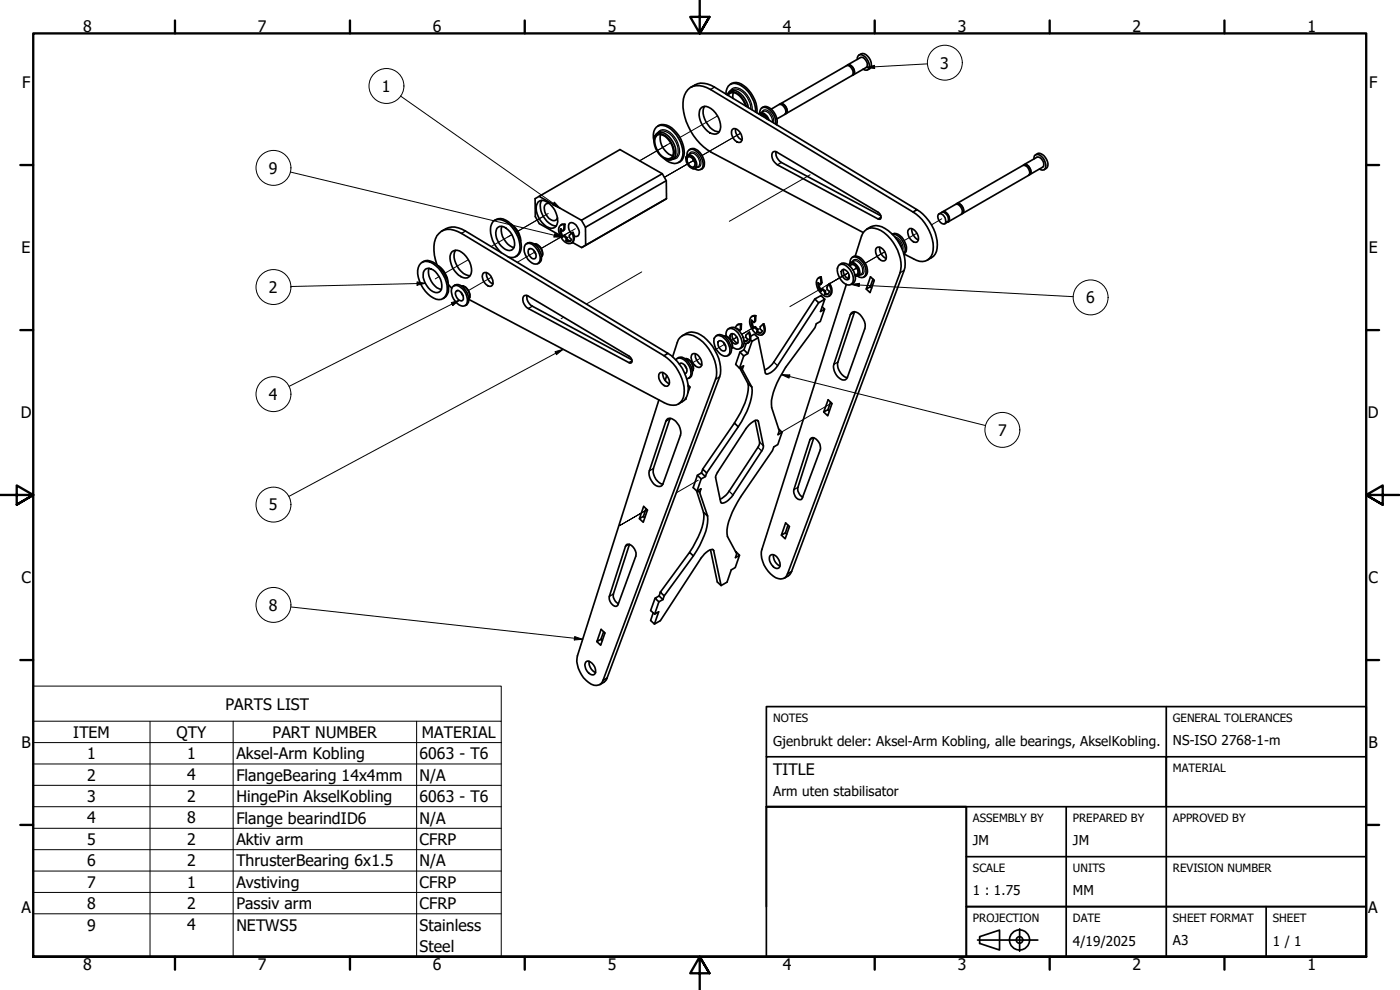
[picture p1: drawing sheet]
<svg xmlns="http://www.w3.org/2000/svg" width="420mm" height="297mm" viewBox="0 0 420 297" stroke-linecap="round" stroke-linejoin="round" font-family="sans-serif">
<!-- layer: Tweak Trail (ISO) -->
<g fill="none" stroke="#000" stroke-width=".3">
<path d="M215.3 34.8l-11.3 6.5M222.2 40l-11.5 6.7M201.3 42.8l-9.3 5.4M208.2 48.1l-8.8 5.1 8.8-5.1M243.1 52.4l-24.2 14M140.6 77.9l-7.1 4.1M152.4 71.1l1.2-.7-6.2 3.6M160.5 75.7l-5.3 3M164.5 64.1l-9.1 5.3 7.5-4.4M172.7 68.6l-10.3 5.9M265.6 75.6l-5.9 3.4M275.2 70l-3.9 2.2"/>
<path d="M282.6 65.6l-3.1 1.9M131.8 83l-1.2 .7M138.7 88.3h.1M147.5 83.2l-6.9 4M169.2 95.2l-.8 .4M192.6 81.6l-16.6 9.6M224 99.6l-1.4 .7M225.6 98.6l-3 1.7M226.7 98l-4.1 2.3M247.9 85.7l.8-.4-11.7 6.7M254.5 81.9l-5.5 3.2M257.2 80.4l-1.2 .7 1.1-.7"/>
<path d="M205.7 110h.1M210.2 107.5l-2.6 1.5M217.5 103.3l-3 1.7M220.6 101.5l.6-.4-1.8 1.1M249.4 121.1l.2-.1-15 8.6M194.2 153l-8.3 4.7 8.1-4.7M209.5 144.1l-6.6 3.8"/>
</g>
<!-- layer: Visible (ISO) -->
<g fill="none" stroke="#000" stroke-width=".51">
<path d="M254.3 19.6a1.56 1.56 0 0 1 2 1.4 1.06 1.06 0 0 1-.4 1.5M254.3 19.6a1.86 1.86 0 0 1 2 2.5l-.4 .4M254.4 19.5l3.9-2.2a1.99 1.99 0 0 1 2 2.2l-.3 .7-3.9 2.3M257.3 17.8a1.11 1.11 0 0 1 .5-1.3 1.11 1.11 0 0 1 1.4 .2 3 3 0 0 1 1.2 4.2l-.4 .2-1-.3M257.8 16.5a1.92 1.92 0 0 1 3 .8 2.55 2.55 0 0 1 .2 3.3l-.7 .3M197.4 37.9a3.7 3.7 0 0 1 4.9 1.1 9.3 9.3 0 0 1 2.9 7.8 2.47 2.47 0 0 1-1.6 2M198 39.5l-.6 .4M207.3 26.2a5.6 5.6 0 0 1 7.1-.1l60.8 36.8-1.2 .7-60.8-36.8a5.5 5.5 0 0 0-6.8 .1 8.1 8.1 0 0 0-.9 8.1 17.9 17.9 0 0 0 7.9 10.6l45.7 24.2M210.3 32.5a2.52 2.52 0 0 1 3.8 .6 6 6 0 0 1 1.8 6.4 2.3 2.3 0 0 1-3.6-.1 6.5 6.5 0 0 1-2.3-6.4zM211.5 31.9a5.9 5.9 0 0 0 2.3 6.9l.7 .5 1.3 .2M217.9 28.2a2.68 2.68 0 0 1 1.1-2.8 2.68 2.68 0 0 1 3 0 9.3 9.3 0 0 1 4.8 8.2M218.5 28.6a2.06 2.06 0 0 1 3.4 .1 6.9 6.9 0 0 1 1.9 3.1"/>
<path d="M219.2 25.3a3.2 3.2 0 0 1 4 .4 9.7 9.7 0 0 1 3.9 8.1M219.8 38.8a1.94 1.94 0 0 1 2.6 1.5 1.71 1.71 0 0 1-.3 2.4 2.83 2.83 0 0 1-2.3-3.9zM219.8 26.9l-.7 .4M220.1 27.8l-.1 1.7M220.7 38.7a3.6 3.6 0 0 0 2 3.3M224 31.9a5.6 5.6 0 0 0-4.4-4.4l-1 .5-.3 .5a1.96 1.96 0 0 1 3.4-.8 7.4 7.4 0 0 1 2.9 4.6M227.8 34.3a1.14 1.14 0 0 1 2 .2l1 1.6M227.9 34.3a1.68 1.68 0 0 1 2.4 1.1l.3 .5M228 34.1a1.54 1.54 0 0 1 .7-1.8 1.54 1.54 0 0 1 1.9 .3l.5 .5a4.8 4.8 0 0 1 1.7 4.2M228.3 34.5a1.49 1.49 0 0 1 1.8 1.2M228.6 34.5l-.1 .2M228.7 32.3a2.32 2.32 0 0 1 3.2 .9 4.4 4.4 0 0 1 1.1 4.3"/>
<path d="M229 33.5l-.8 .5M231.5 32.8l2.3-1.4a2.02 2.02 0 0 1 1.7 2.9l-2.3 1.4M234 31.3a1.59 1.59 0 0 1 2.2 1.4v1l-.5 .4M234.1 31.3l.2-.1a1.86 1.86 0 0 1 1.9 2.2l-.5 .7M234.2 31.2l19.8-11.5a1.89 1.89 0 0 1 2 2.3l-.3 .7-19.8 11.4M161.8 58.9l-1.2 .7 .1 5.4 1.2 2.1 6.1 3.5M196.3 42.3a3.8 3.8 0 0 1 1.2-4.5 4.5 4.5 0 0 1 4.7 1.8 8.5 8.5 0 0 1 2.5 7.9 2.52 2.52 0 0 1-3.8 1.2l-1.7-1.2M196.5 41.1a1.85 1.85 0 0 1 2.8-1.2 6.7 6.7 0 0 1 3.4 6.9 1.83 1.83 0 0 1-2.3 1.1M196.8 40.9a2.22 2.22 0 0 1 3.5 .6 4.8 4.8 0 0 1 1.2 5.8 2.71 2.71 0 0 1-3.5-1.1l-.5-.7a4.6 4.6 0 0 1-.7-4.6zM197 40.3a3.6 3.6 0 0 1 4.4 2.4 4.2 4.2 0 0 1 .1 5 3.6 3.6 0 0 1-4.3-2.3 4.2 4.2 0 0 1-.2-5.1zM198.2 40.4a5.5 5.5 0 0 0 3.7 6.3M198.8 52.1l-24.3 14-12.7-7.2 24.3-14 12.7 7.2 1.2 2.1v5.4l-25.4 14.7-2.8-1.5"/>
<path d="M200 54.2l-24.3 14 .1 5.4 24.2-14M202.6 47.4l-.7 .4M205.9 47.1a1.14 1.14 0 0 1 1.1-.7 1.14 1.14 0 0 1 1 .6 2.51 2.51 0 0 1 .5 3.6h-.6M206.2 46.7a1.56 1.56 0 0 1 .8-1.8 1.56 1.56 0 0 1 1.9 .4 5.1 5.1 0 0 1 2 4.9 1.57 1.57 0 0 1-2.5 .4M206.3 47.3a1.54 1.54 0 0 1 2.2 1.3 1.04 1.04 0 0 1-.7 1.6 2.3 2.3 0 0 1-1.5-2.9zM206.3 46.7a2.68 2.68 0 0 1 2.4 3.6 1.68 1.68 0 0 1-2.5-1.2 2.07 2.07 0 0 1 .1-2.4zM206.9 44.9a2.12 2.12 0 0 1 3.1 .8l.5 .6a3.8 3.8 0 0 1 .6 4l-.8 .5M207.3 46l-.9 .5M207.9 47.6l.6 1M209.5 50l-.8 .5M232.9 45.5a3.4 3.4 0 0 0 1.6 3.3l29.9 16M307.3 49.4l3.9-2.2a2.02 2.02 0 0 1 1.7 3l-3.8 2.2"/>
<path d="M308.9 52.4a1.78 1.78 0 0 0 .2-1.9 1.78 1.78 0 0 0-1.7-1l-.2 .1 .3-.2a2.1 2.1 0 0 1 1.7 2.9l-.3 .1M310.3 47.7a1.16 1.16 0 0 1 .5-1.3 1.16 1.16 0 0 1 1.4 .3 3.1 3.1 0 0 1 1.2 4.2l-.5 .1-.9-.3M310.8 46.5a1.92 1.92 0 0 1 3 .8 2.21 2.21 0 0 1-.4 3.6M126.3 79a3.5 3.5 0 0 1 4.5 .7 8.8 8.8 0 0 1 3.1 8.7 2.46 2.46 0 0 1-3.9 1 9.1 9.1 0 0 1-4.5-9.2zM126.7 78.7a3.1 3.1 0 0 1 4.1 .5 9.7 9.7 0 0 1 3.8 8.4 2.8 2.8 0 0 1-1.6 2M131.5 79.7a6.5 6.5 0 0 1 2.9 5.2M132.6 69.3a5.7 5.7 0 0 1 7.1 0l60.8 36.7-1.2 .7-60.8-36.7a5.3 5.3 0 0 0-6.7 0 7.3 7.3 0 0 0-1.4 6.6l.7 2.8M135.6 75.6a2.58 2.58 0 0 1 3.7 .6 5.9 5.9 0 0 1 1.9 6.4 2.25 2.25 0 0 1-3.6-.1 6.6 6.6 0 0 1-2.3-6.3zM136.7 75.1a5.9 5.9 0 0 0 2.4 6.9l2 .7M148.5 66.1a3.4 3.4 0 0 1 4.2 .5 9.4 9.4 0 0 1 3.6 8.4 2.72 2.72 0 0 1-1.6 2M149.1 68.6a2.16 2.16 0 0 1 3.4 .3 5.7 5.7 0 0 1 1.7 5.4 1.9 1.9 0 0 1-3.1 .1 5.2 5.2 0 0 1-2-5.8zM150.5 75.9a8.6 8.6 0 0 1-3-8.6 2.47 2.47 0 0 1 3.8-1 9.4 9.4 0 0 1 4.7 8.9 2.47 2.47 0 0 1-3.5 1.9"/>
<path d="M150.6 67.9a5.7 5.7 0 0 0 3.6 6.4M153.3 67.2l.6 .4a6.4 6.4 0 0 1 2.4 4.7M154.4 68.3l1 1.6 .4 .9M157.9 73.2a2.64 2.64 0 0 1 3.3 1.6 3.4 3.4 0 0 1 .5 4.1 1.82 1.82 0 0 1-2.7-.5 4 4 0 0 1-1.1-5.2zM158 73.1a2.27 2.27 0 0 1 3.1 .8l.5 .6a3.8 3.8 0 0 1 .6 4l-.8 .6M158.7 74.7a1.61 1.61 0 0 1 2.1 1.5l.1 .6-.2 .7a1.65 1.65 0 0 1-2.1-1.4zM160.2 75.2l.6 1M160.3 73.2a2.84 2.84 0 0 1 2.2 3.9M160.6 73.2a2.83 2.83 0 0 1 2.1 3.6M161.5 60.6a2.7 2.7 0 0 1 3.8 .9 5.7 5.7 0 0 1 1.6 6.3 2.32 2.32 0 0 1-3.6-.4 6.1 6.1 0 0 1-2.1-6.3zM162.6 60.1a5.8 5.8 0 0 0 2.3 6.9l.7 .5 1.3 .3M164.5 61a1.31 1.31 0 0 0-1.1 1.9 3.2 3.2 0 0 0 3.4 3.2l.5-.7"/>
<path d="M164.5 60.8v.2M164.7 60.9l-.2 .1M168.4 68.8l.1 1 .5 1.2M169.2 70.7l.7 .7M169.2 68.9l-.3 .4M169.3 67.4a1.53 1.53 0 0 0-1.5 .7 1.53 1.53 0 0 0 0 1.7l.2 .7a3.4 3.4 0 0 0 3.1 2.6 1.67 1.67 0 0 0 .9-2.5l-.3-.8M169.4 68.9l-.5 .4-.6-.7-.2 1 .4 1.1 .3 .5 .6-.7 .8 .8M169.5 67.3l-.5-.1-.7 .3M169.5 67.3v1.5l-.3 .1 .1-1.5M169.5 67.3l-.2 .1M169.9 72.2a1.04 1.04 0 0 0 1.6-.3l-.7-.7 .1-.6 1.1-.9a2.32 2.32 0 0 1-.6 3.2M170.1 72.1l1.1 .2"/>
<path d="M170.1 71.8l1 .5M170.2 71.3l-.1 .8-.2 .1v-.8M170.2 71.3l-.3 .1M171.4 70.1a2.49 2.49 0 0 1-.4-3.2 2.66 2.66 0 0 1 2.7 3.4 .95 .95 0 0 1-1.4 .5M174.5 66.1l1.2 2.1M175.8 73.6l-1.2 .7M251.8 79.5a2.17 2.17 0 0 1 2.8 .8 4.2 4.2 0 0 1 1.1 4.8 2.16 2.16 0 0 1-3.2-1l-.5-.7a3.2 3.2 0 0 1-.2-3.9zM252 79.4a2.27 2.27 0 0 1 3.3 .7 4.4 4.4 0 0 1 1 4.6l-.9 .6M254.8 79.6a.87 .87 0 0 1 1.3-.6 2.66 2.66 0 0 1 1.3 3.7l-.7 .1M254.9 79.4a1.07 1.07 0 0 1 1-.7 1.07 1.07 0 0 1 1 .7 2.73 2.73 0 0 1 .8 3.2l-.3 .3h-.5M255.1 79a1.6 1.6 0 0 1 .8-1.8 1.6 1.6 0 0 1 2 .4 4.2 4.2 0 0 1 1.6 5.3 1.52 1.52 0 0 1-2.1 0M255.1 79.9l.2-.3a1.68 1.68 0 0 1 2.2 1.9l-.2 .8-.8 .1"/>
<path d="M255.8 77.2a2.27 2.27 0 0 1 3.1 .8 3.7 3.7 0 0 1 .8 4.9l-.5 .3M256.2 78.3l-.9 .6M256.7 76.8l1.9-6a3.4 3.4 0 0 1 4.9-2 12.7 12.7 0 0 1 6.8 12.1l-34 91.3M256.9 79.9l.5 1M260.1 68.8a4.7 4.7 0 0 1 6.5 .4 12.3 12.3 0 0 1 4.7 11.9l-33.7 90.4M263.1 74.3a1.96 1.96 0 0 1 2.6 1.6 1.71 1.71 0 0 1-.4 2.4 2.85 2.85 0 0 1-2.2-4zM264 74.2l.1 1.1a3.2 3.2 0 0 0 1.8 2.2M264.4 65.2l-.9 .5-30.2-16.2a2.87 2.87 0 0 1-1.3-3.9l.8-.1 .4 .2 30.3 18a1.47 1.47 0 0 1 .7 2.1l-.7-.1M267.8 70.3a2.18 2.18 0 0 1 2.8 .9l.5 .7a3.7 3.7 0 0 1 .6 3.9l-.4 .3M267.8 70.3a3.5 3.5 0 0 1 3.3 2.5 3.2 3.2 0 0 1 .1 3.4M271.3 76.1v.1M272.7 68.8a1.21 1.21 0 0 1 1.8 .3 2.68 2.68 0 0 1 .8 3.4 2 2 0 0 1-2.6-1.5 1.95 1.95 0 0 1 0-2.2z"/>
<path d="M273.7 68.6a3.2 3.2 0 0 0 1.9 3.3M274 63.6a13.1 13.1 0 0 1 6 11.5 3.5 3.5 0 0 1-2.1 3.2 3.5 3.5 0 0 1-3.8-.7l-2.8-1.4M275.2 62.9a12.5 12.5 0 0 1 5.9 12.5 4.2 4.2 0 0 1-2.8 2.6M281.7 64.2a1.95 1.95 0 0 1 1.8 2.9 1.95 1.95 0 0 1-1.8-2.9zM281.8 64.2l.8-.5a1.9 1.9 0 0 1 1.7 3l-.8 .5M282.8 63.7a1.56 1.56 0 0 1 2.1 1.4 1.06 1.06 0 0 1-.5 1.5M282.9 63.5l3.9-2.2a1.98 1.98 0 0 1 1.7 3l-3.9 2.2M282.9 63.6a1.87 1.87 0 0 1 1.6 2.9M287 61.3l.3-.3a2.18 2.18 0 0 1 1.7 3l-.3 .1M287.1 61.2a1.86 1.86 0 0 1 1.7 .9 1.86 1.86 0 0 1 .1 1.9l-.2 .1M287.1 61.1l19.9-11.5a1.97 1.97 0 0 1 1.7 3l-19.8 11.5M127.7 80.8a2.94 2.94 0 0 1 3.6 1.4 4.8 4.8 0 0 1 .8 5.2 2.49 2.49 0 0 1-3.5-1 5.2 5.2 0 0 1-1.3-5.2z"/>
<path d="M128.8 80.5a5.5 5.5 0 0 0 3.7 6.4M132.5 80.9l1.5 2.5M134.6 85.4l1 1.1M136.1 85.8a2.74 2.74 0 0 1 3.3 1.6 3.8 3.8 0 0 1 .5 4.1 2.32 2.32 0 0 1-3.2-1.1 4.4 4.4 0 0 1-1-4.2zM136.1 85.8a2.12 2.12 0 0 1 3.2 .7 3.7 3.7 0 0 1 .7 5l-.4 .2M136.9 87.4l.3-.2a2.17 2.17 0 0 1 1.7 2.9 1.61 1.61 0 0 1-2.1-1.5l-.1-.5zM138.4 87.7l.6 1.1M138.4 85.8a2.92 2.92 0 0 1 2.3 3.9M138.8 85.8a3 3 0 0 1 2.1 3.6M140.7 89.8l58.6 31a3.8 3.8 0 0 0 5.4-.7 9.4 9.4 0 0 0-1.2-8.9 12.7 12.7 0 0 0-4.2-4.5M145 82a1.96 1.96 0 0 1 2.6 1.5 1.38 1.38 0 0 1 .4 1.4 1.38 1.38 0 0 1-1.1 1 2.97 2.97 0 0 1-1.9-3.9zM146 81.8a3.4 3.4 0 0 0 2 3.3"/>
<path d="M158.1 88.6a3.3 3.3 0 0 0 1.7 3.3l29.8 16M218.6 98.7a2.48 2.48 0 0 1 3.8 1.3 3.9 3.9 0 0 1 .6 3.9l-1 .7M221.2 98.7l.7 .5 .4-.3M221.4 98.7v.2M222.2 98.9l-.3 .3M222.2 97.4a1.18 1.18 0 0 0-1.5 1M222.5 97.2l-1.2 .3M222.5 97.2l-.1 1.6-.2 .1v-1.5M222.5 97.2l-.3 .2M224.7 99.8a2.33 2.33 0 0 1-.4 3.2h-1M225.7 96.3l.6 2.1M226.5 96.4l-.2 .4"/>
<path d="M226.5 98.2l.8 .7M226.6 94.9a1.57 1.57 0 0 0-1.5 .7 1.57 1.57 0 0 0-.1 1.6 4.1 4.1 0 0 0 3.4 3.4 1.71 1.71 0 0 0 .8-2.6l-.2-.7M226.6 96.4l-.3 .4-.7-.7a2.64 2.64 0 0 0 .5 2.5l.6-.6 .8 .7M226.8 94.7h-.5l-.7 .3M226.8 94.7v1.6l-.3 .1 .1-1.5M226.8 94.7l-.2 .2M227.1 99.7a1.04 1.04 0 0 0 1.7-.4l-.7-.6 .1-.7 1-.9 .3 .7a1.92 1.92 0 0 1-.8 2.6M227.4 99.6l1.1 .1M227.5 98.7l-.1 .9-.3 .1 .2-.8M227.5 98.7l-.2 .2M244.5 89.7l-12.7 19.6-1.2 1-1.1 .7M244.5 89.7l1.9-1 1.1 1.1-1.8 1.1z"/>
<path d="M245.7 90.9l-12.3 18.8a4 4 0 0 1-3.6 2.4l-2.3-10.8M245.7 85l.2 1.1 .6 1M246.2 85.4l-.7-.6 .2 1.6 .7 1 .5-.7 .8 .5M246.3 83.2a1.87 1.87 0 0 0-1.1 3 4.1 4.1 0 0 0 3.1 2.8 1.92 1.92 0 0 0 .8-3l-.3-.8M246.4 83.1l-.8 .3M246.4 83.1l.3 1.7-.3 .1-.1-1.7M246.4 84.9l-.2 .5M246.4 83.1l-.1 .1M246.7 84.8l-.5 .6M246.7 86.8l.8 .6M246.8 92.1l.7 .7M247.5 89.8l-1.2 3.7 1.2-.7-1.3 3.6-1.2 .7-.4 1.2-8.8 11.9a22.6 22.6 0 0 0-4.3 11.1l.1 1 2.3 7-.4 1.1 1.2-.7-1-1"/>
<path d="M247.5 88.3a.94 .94 0 0 0 1.4-.9l-.7-.5v-.7l.8-1.1a2.56 2.56 0 0 1-.2 3.7M247.7 87.2l.1 .9-.3 .2v-.9M247.7 87.2l-.2 .2M247.8 88.1l.7 .1M252.7 81.1l.2-.2a2.05 2.05 0 0 1 1.8 2.8l-.3 .2a2.1 2.1 0 0 1-1.7-2.8zM253.2 80.8a2.37 2.37 0 0 0 1.6 2.8M254 85.3l-25.3 79.5a8 8 0 0 0 4.9 8.8 2.16 2.16 0 0 0 2.7-1.4M254.8 82.6l-.3 1M255.5 94a2.14 2.14 0 0 1 3.1 1 4 4 0 0 1 .9 3.7l-5.2 14.5a1.25 1.25 0 0 1-2.1 .5 4.4 4.4 0 0 1-1.9-4.4zM256.5 93.5l-5 15.1a4.3 4.3 0 0 0 2.8 4.7M258.4 82.3l-.8 .5M261.6 86.4l-.4-.4-1.2 .7 1.2-3.7 1.2 1.1-1.3 3.7-1.1-1.1"/>
<path d="M262 83.7l-.8 2.3M189.7 108.3l-.9 .5-30.2-16.2a2.78 2.78 0 0 1-1.3-3.8l.8-.2 .4 .2 30.6 18.3a1 1 0 0 1 .6 .9 1 1 0 0 1-.6 1l-.3-.2M198 111.9a2 2 0 0 1 2.6 1.6 1.38 1.38 0 0 1 .4 1.4 1.38 1.38 0 0 1-1.2 1 2.97 2.97 0 0 1-1.8-4zM198.9 111.7v.6a3.3 3.3 0 0 0 2 2.8M200.1 112.6l-.5 1.6M200.5 106a13 13 0 0 1 6 11.7 4.2 4.2 0 0 1-2.9 3.5M201.9 107l1.4-4.3a3.3 3.3 0 0 1 4.8-2 12.9 12.9 0 0 1 6.9 12.2l-34 91.2M202.8 107.9a2 2 0 0 1 3.1 .6 4.2 4.2 0 0 1 1.1 4.7l-.9 .5M203.3 107.6a2.12 2.12 0 0 1 3.1 .7 4.4 4.4 0 0 1 1.1 4.7l-.8 .5M203.9 109.3l.3-.3a2.02 2.02 0 0 1 1.7 3l-.4 .1M204.7 100.8a4.7 4.7 0 0 1 6.6 .3 13.2 13.2 0 0 1 4.9 11.1l-34 91.2M205.5 109.6l.6 .9"/>
<path d="M205.5 107.6a2.84 2.84 0 0 1 2.3 3.9M205.9 107.6a2.92 2.92 0 0 1 2.1 3.6M205.9 119.3l-.1 .5-.1-.1M206.5 115.6l.6 .5-.7 1.7M206.6 115.7v.2M207.7 106.3a2.03 2.03 0 0 1 2.7 1.6 1.79 1.79 0 0 1-.4 2.3 2.86 2.86 0 0 1-2.3-3.9zM208.7 106.2a3.6 3.6 0 0 0 1.9 3.3M214.7 101a2.34 2.34 0 0 1 3.2 1.1 3.6 3.6 0 0 1 .5 4.6 2.7 2.7 0 0 1-3.3-1.6 3.5 3.5 0 0 1-.4-4.1zM214.9 100.8a2.27 2.27 0 0 1 3.2 .7l.8 1.4a2.53 2.53 0 0 1-.5 3.8M215.8 102.3a2 2 0 0 1 1.8 2.9 1.86 1.86 0 0 1-2.1-2.2zM217.2 102.8l.5 1M217.2 100.8a2.89 2.89 0 0 1 2.3 3.9"/>
<path d="M217.6 100.8a2.92 2.92 0 0 1 2 3.6M217.9 100.9a1.7 1.7 0 0 1 .8-2.3 1.7 1.7 0 0 1 2.3 .8 4.8 4.8 0 0 1 1.4 4.9 1.73 1.73 0 0 1-2.6-.2M219.3 100.3a1.22 1.22 0 0 1 1.8 .8 1.2 1.2 0 0 1 .5 1.2 1.2 1.2 0 0 1-.9 .9 2.48 2.48 0 0 1-1.4-2.9zM219.8 100.1a2.31 2.31 0 0 0 1.6 2.8M222 110.4l2.5 4.6 1.1 1.1M222.1 105.6l1.1 1.2M222.8 110.9l2.8 5.2M223 101.2l.1 .1M223.1 101.3v.2M223.3 105l1.1 1.1M223.3 102.4a.93 .93 0 0 0 1.2-.6l-.7-.7v-.5l1.1-1a2.38 2.38 0 0 1-.5 3.3M224 103l-.7 2-1.2 .6-1.3 3.7 1.1 1.2 1.2-.7-.3 1.1-.6-.6"/>
<path d="M224.4 101.7l-.2 .5h-.9M224.5 115a16.7 16.7 0 0 1-3.1 10.3l-1 1.6M225.3 100.9l1.1-.6 1.1 1M225.6 116.1a17.1 17.1 0 0 1-3 10.4l-1 1.6M225.7 102.4l-1.3 3.7-1.2 .7-1.3 3.7M227.5 101.3l-1.8 1.1-.5-.4M197.7 120l-24.4 76.8a8.3 8.3 0 0 0 4.9 8.8 2.24 2.24 0 0 0 2.8-1.5M200.1 125.9a2.14 2.14 0 0 1 3.2 1.1 4.4 4.4 0 0 1 .9 3.6l-5.3 14.6a1.58 1.58 0 0 1-2.7 0l-.4-.6a4.1 4.1 0 0 1-.9-3.3zM201.1 125.5l-5 15.1a4.3 4.3 0 0 0 2.8 4.7M224.8 127.5l1.1-.9a1.11 1.11 0 0 1 1.7-.2l1.5 7.4-.1 .6-9 14.1a3.9 3.9 0 0 1-3.6 2.4l-1.6-7.6 .1-.7 9-14zM226.6 126.2l1.4 6.4-.3 1.2-9.3 14.2-2.2 1.8M234.7 129.7l-1.3 3.7-1.2 .7-.4 1.1-9.5 13.8a22.2 22.2 0 0 0-4.1 11l.1 1 2.8 5.2-.4 1.1 1.2-.7-1.1-1.1"/>
<path d="M243.3 131.6a1.69 1.69 0 0 1 2.4 1.1l.4 .6 .1 1.6-5.6 14.9a1.81 1.81 0 0 1-2.3-1.9v-1zM244.2 131.4l-4.7 14.8a2.86 2.86 0 0 0 1.4 2.9M248.9 123.4l-.4-.5-1.3 .7 1.3-3.7 1.2 1.2-1.3 3.7-1.2-1.2M249.2 120.6l-.7 2.3M193.5 155.3l-.4-.4-1.2 .7 1.3-3.7 1.1 1.1-1.3 3.7-1.1-1.1M193.9 152.6l-.8 2.3M209 147.2l2.1 6.5 1.2 1.1M209.3 142.6l1.1 1.1M210 147.8l2.3 7M210.5 141.9l-1.2 .7-1.3 3.7 1.2 1.1 1.2-.7-.4 1.1-.6-.6M210.9 140.8l1.2 1.1-.4 1.1-1.2-1.1zM210.9 140.8l9.5-13.9 1.2 1.2-9.5 13.8"/>
<path d="M211.1 153.7a13.7 13.7 0 0 1-2.3 8.8l-1.9 3.2M211.7 143l-1.3 .7-1.2 3.7M212.3 154.8a15.3 15.3 0 0 1-2.3 8.9l-1.9 3.1M236.5 157.6l-.8 2.3M187.9 163.6a1.78 1.78 0 0 1 2.5 1 2.55 2.55 0 0 1 .4 2.3l-5.5 14.8a1.68 1.68 0 0 1-2.2-1.2l-.2-1.6zM188.9 163.3l-4.8 14.9a2.84 2.84 0 0 0 1.4 2.9M196.6 179.5l-1.3 3.7 1.2 1.1M197.8 178.8l-1.2 .7 1.1 1.1 1.2-.7M198.2 177.7l-.4 1.1 1.1 1.1M199.3 178.8l-.4 1.1M206.9 165.7l1.2 1.1-8.8 12-1.1-1.1zM213.2 165l2.1 9.6 1.1 1.1 1.8-1 1.3-3.7 1.2-.7 1.2-3.7"/>
<path d="M216.4 175.7l-2.3-10.7a4.1 4.1 0 0 0-3.6 2.3l-12.3 18.9-1.8 1-1.1-1 .7-2.3M231.2 166.6a1.96 1.96 0 0 1 2.6 1.5 1.69 1.69 0 0 1-.4 2.4 2.87 2.87 0 0 1-2.2-3.9zM232.2 166.5v1.1a3.4 3.4 0 0 0 1.9 2.2M236.1 160.3l-.4-.4-1.2 .7 1.3-3.7 1.1 1.1-1.3 3.7-1.1-1.1M237.6 171.5a3.3 3.3 0 0 1-2.2 2M237.6 171.5l-1.3 .7M175.8 198.6a1.24 1.24 0 0 1 1.9 .4 2.68 2.68 0 0 1 .7 3.3 2 2 0 0 1-2.6-1.5 1.95 1.95 0 0 1 0-2.2zM176.8 198.4a3.4 3.4 0 0 0 2 3.4M180.8 192.2l-.5-.4-1.2 .7 1.3-3.7 1.1 1.1-1.2 3.7-1.2-1.1M181.2 189.5l-.9 2.3M197.7 180.6l-1.2 3.7 1.2-.7-1.3 3.6M182.2 203.4a3.3 3.3 0 0 1-2.2 2"/>
<path d="M182.2 203.4l-1.2 .7"/>
</g>
<!-- layer: Visible Narrow (ISO) -->
<g fill="none" stroke="#000" stroke-width=".38">
<path d="M197.4 39.9a2.28 2.28 0 0 1 3.6-.2 7.4 7.4 0 0 1 2.8 6.6 1.74 1.74 0 0 1-1.8 1.4M198 39.5a3.7 3.7 0 0 1 4.3 2.2 4.9 4.9 0 0 1 .7 5.3l-.4 .4M214.4 26.1l-1.2 .7M219.2 27.2a2.25 2.25 0 0 1 3.6-.1 7.5 7.5 0 0 1 2.9 5.9M219.8 26.9a3.4 3.4 0 0 1 3.9 1.6 7.4 7.4 0 0 1 1.7 4.3M228.7 33.6a1.15 1.15 0 0 1 2-.2l.5 .4a3.6 3.6 0 0 1 1 3.1M229 33.5a2.65 2.65 0 0 1 2.8 3.2M206.9 46.3a1.39 1.39 0 0 1 1.3-.7 1.39 1.39 0 0 1 1.2 .9 2.76 2.76 0 0 1 .6 3.5l-.8 .2M207.3 46a2.58 2.58 0 0 1 2.7 2.6v.6l-.5 .8M234.5 48.8l-1.2 .7M139.7 69.3l-1.2 .7M255.8 78.5a1.17 1.17 0 0 1 1-.7 1.17 1.17 0 0 1 1.1 .5 3.1 3.1 0 0 1 1.1 4l-.9 .2"/>
<path d="M256.2 78.3a2.46 2.46 0 0 1 2.7 2.6l-.1 1.1-.4 .3M268.5 71a3.6 3.6 0 0 1 2.4 4.2M268.9 71.6l1.3 1.3 .4 1.6M159.8 91.9l-1.2 .7M256.4 93.7l-1.2 .7M271.3 81.1l-1.2 .7M216 113.1l-1.2 .7M232.2 108.6l1.2 1.1M251.5 108.6l-1.2 .7M201 125.7l-1.2 .7M227.3 126.1l.3 .3M227.5 134.2l1.1 1.1"/>
<path d="M228 132.6l1.1 1.2M244.2 131.4l-1.1 .5M196.1 140.6l-1.2 .7M218.8 147.4l1.2 1.1M239.5 146.2l-1.2 .7M184.1 178.2l-1.2 .7M188.8 163.3l-1.1 .6M213.9 164.8l.3 .4"/>
</g>
<!-- layer: Visible (ISO) -->
<circle cx="284.5" cy="66.5" r=".25" fill="#000"/>
<!-- layer: Symbol (ISO) -->
<g fill="none" stroke="#000" stroke-width=".3">
<path d="M278.3 19.2l-18.3 1M120.2 28.8l47.9 33.7M260 20.2l2.4-.6 .1 1zM87.1 51.6l81.7 19.6M166.4 60.6l1.7 1.9-2.3-1zM166.5 70.1l2.3 1.1-2.6-.1zM125.2 84.6l2.4 .4-2.4 .6zM127.6 85l-40.3 1M135.4 90.8l2.5-.7-2 1.6zM137.9 90.1l-51.2 25.8M255.4 85.3l2.5-.3v1zM255.4 85.3l66.7 3.7"/>
<path d="M166.6 105.5l2.4-.7-2 1.6zM169 104.8l-82.3 44.2M234.5 112.4l2.5 .1-.2 1zM234.5 112.4l61.3 15.3M87.2 182.1l87.7 9.7M172.5 191l2.4 .8-2.6 .2zM10 216.4v-10.5h140.4v10.5M10 216.4h140.4v6.4M10 216.4v70.7h140.4v-64.3M45 216.4v70.7M70 216.4v70.7M125 216.4v70.7"/>
<path d="M10 222.8h140.4M10 229.2h140.4M10 235.6h140.4M10 242h140.4M10 248.5h140.4M10 254.9h140.4M10 261.4h140.4M10 267.8h140.4M10 274.2h140.4"/>
<circle cx="283.6" cy="18.8" r="5.2"/>
<circle cx="116" cy="25.8" r="5.2"/>
<circle cx="82.1" cy="50.4" r="5.2"/>
<circle cx="82.1" cy="86.1" r="5.2"/>
<circle cx="327.3" cy="89.2" r="5.2"/>
<circle cx="82.1" cy="118.3" r="5.2"/>
<circle cx="300.8" cy="129" r="5.2"/>
<circle cx="82.1" cy="151.4" r="5.2"/>
<circle cx="82.1" cy="181.5" r="5.2"/>
</g>
<!-- layer: Border (ISO) -->
<g fill="none" stroke="#000" stroke-width=".7">
<path d="M52.5 6.1v3.9M105 6.1v3.9M157.5 6.1v3.9M210 0v10l-2.9-4.9h5.8l-2.9 4.9 2.9-4.9M262.5 6.1v3.9M315 6.1v3.9M367.5 6.1v3.9M6.1 49.5h3.9M410 49.5h3.9M6.1 99h3.9M410 99h3.9M0 148.5h10l-5-2.8v5.7l5-2.9-5 2.9"/>
<path d="M420 148.5h-10l5-2.8v5.7l-5-2.9 5 2.9M6.1 198h3.9M410 198h3.9M6.1 247.5h3.9M410 247.5h3.9M10 287.1v-277.1h400v277.1h-400h400M52.5 287.1v3.8M105 287.1v3.8M157.5 287.1v3.8M212.9 292l-2.9-4.9 2.9 4.9h-5.8l2.9-4.9v9.9M262.5 287.1v3.8M315 287.1v3.8"/>
<path d="M367.5 287.1v3.8"/>
</g>
<!-- layer: Title (ISO) -->
<g fill="none" stroke="#000" stroke-width=".51">
<path d="M350 212v15.1M230 227.1v-15.1h180v15.1M230 227.1h120v14.9h-120zM350 227.1h60v14.9h-60zM230 242h60v45.1h-60zM290 257h120M320 242v45.1M350 242v45.1M410 242v30h-120v-30h-60v30M290 272h120v15.1h-120zM306 278.7v6.7M380 272v15.1"/>
<path d="M293.4 282.1h18.1M294 281l6-1.9v5.9l-6-1.9z"/>
<circle cx="306" cy="282" r="3"/>
<circle cx="306" cy="282" r=".98"/>
</g>
<!-- layer: Symbol (ISO) -->
<path d="M260 20.2l2.4-.6 .1 1zM166.4 60.6l1.7 1.9-2.3-1zM166.5 70.1l2.3 1.1-2.6-.1zM125.2 84.6l2.4 .4-2.4 .6zM135.4 90.8l2.5-.7-2 1.6zM255.4 85.3l2.5-.3v1zM166.6 105.5l2.4-.7-2 1.6zM234.5 112.4l2.5 .1-.2 1zM172.5 191l2.4 .8-2.6 .2z" fill="#000"/>
<g font-size="4.8">
<text x="25" y="9.6">8</text>
<text x="77.4" y="9.6">7</text>
<text x="129.9" y="9.6">6</text>
<text x="182.4" y="9.6">5</text>
<text x="234.9" y="9.6">4</text>
<text x="287.5" y="9.6">3</text>
<text x="339.9" y="9.6">2</text>
<text x="392.4" y="9.6">1</text>
<text x="282.2" y="20.6">3</text>
<text x="6.6" y="26.5">F</text>
<text x="114.6" y="27.5">1</text>
<text x="410.9" y="26.5">F</text>
<text x="80.7" y="52.1">9</text>
<text x="6.5" y="76.1">E</text>
<text x="410.8" y="76.1">E</text>
<text x="80.7" y="87.9">2</text>
<text x="326" y="91">6</text>
<text x="6.2" y="125.5">D</text>
<text x="80.7" y="120">4</text>
<text x="410.5" y="125.5">D</text>
<text x="299.5" y="130.7">7</text>
<text x="80.7" y="153.1">5</text>
<text x="6.4" y="175.1">C</text>
<text x="410.7" y="175.1">C</text>
<text x="80.7" y="183.3">8</text>
<text x="67.6" y="212.9">PARTS LIST</text>
<text x="22" y="221.3">ITEM</text>
<text x="53" y="221.4">QTY</text>
<text x="81.8" y="221.3">PART NUMBER</text>
<text x="126.6" y="221.3">MATERIAL</text>
<text x="6.4" y="224.5">B</text>
<text x="26.2" y="227.8">1</text>
<text x="56.2" y="227.8">1</text>
<text x="70.9" y="227.8">Aksel-Arm Kobling</text>
<text x="125.9" y="227.8">6063 - T6</text>
<text x="410.7" y="224.5">B</text>
<text x="232" y="232.5">TITLE</text>
<text x="26.2" y="234.2">2</text>
<text x="56.2" y="234.2">4</text>
<text x="70.9" y="234.3">FlangeBearing 14x4mm</text>
<text x="125.9" y="234.3">N/A</text>
<text x="26.2" y="240.7">3</text>
<text x="56.2" y="240.7">2</text>
<text x="70.9" y="240.7">HingePin AkselKobling</text>
<text x="125.9" y="240.7">6063 - T6</text>
<text x="26.2" y="247.1">4</text>
<text x="56.2" y="247.1">8</text>
<text x="70.9" y="247.1">Flange bearindID6</text>
<text x="125.9" y="247.1">N/A</text>
<text x="26.2" y="253.5">5</text>
<text x="56.2" y="253.5">2</text>
<text x="70.9" y="253.5">Aktiv arm</text>
<text x="125.9" y="253.5">CFRP</text>
<text x="26.2" y="259.9">6</text>
<text x="56.2" y="259.9">2</text>
<text x="70.9" y="260">ThrusterBearing 6x1.5</text>
<text x="125.9" y="260">N/A</text>
<text x="26.2" y="266.3">7</text>
<text x="56.2" y="266.3">1</text>
<text x="70.9" y="266.3">Avstiving</text>
<text x="125.9" y="266.4">CFRP</text>
<text x="6.4" y="274.1">A</text>
<text x="26.2" y="272.8">8</text>
<text x="56.2" y="272.8">2</text>
<text x="70.9" y="272.7">Passiv arm</text>
<text x="125.9" y="272.8">CFRP</text>
<text x="410.7" y="274.1">A</text>
<text x="26.2" y="279.2">9</text>
<text x="56.2" y="279.1">4</text>
<text x="70.9" y="279.2">NETWS5</text>
<text x="125.9" y="279.3">Stainless</text>
<text x="125.9" y="285.7">Steel</text>
<text x="25" y="290.9">8</text>
<text x="77.4" y="290.9">7</text>
<text x="129.9" y="290.9">6</text>
<text x="182.4" y="290.9">5</text>
<text x="234.9" y="290.9">4</text>
<text x="287.5" y="290.9">3</text>
<text x="339.9" y="290.9">2</text>
<text x="392.4" y="290.9">1</text>
</g>
<g font-size="4.1">
<text x="232" y="223.7">Gjenbrukt deler: Aksel-Arm Kobling, alle bearings, AkselKobling.</text>
<text x="352" y="223.6">NS-ISO 2768-1-m</text>
<text x="232" y="238.7">Arm uten stabilisator</text>
<text x="292" y="253.5">JM</text>
<text x="322" y="253.5">JM</text>
<text x="292" y="268.5">1 : 1.75</text>
<text x="322" y="268.5">MM</text>
<text x="322" y="283.7">4/19/2025</text>
<text x="352" y="283.6">A3</text>
<text x="382" y="283.7">1 / 1</text>
</g>
<g font-size="3.4">
<text x="232" y="216.6">NOTES</text>
<text x="352" y="216.6">GENERAL TOLERANCES</text>
<text x="352" y="231.6">MATERIAL</text>
<text x="292" y="246.6">ASSEMBLY BY</text>
<text x="322" y="246.6">PREPARED BY</text>
<text x="352" y="246.6">APPROVED BY</text>
<text x="292" y="261.6">SCALE</text>
<text x="322" y="261.6">UNITS</text>
<text x="352" y="261.6">REVISION NUMBER</text>
<text x="292" y="276.6">PROJECTION</text>
<text x="322" y="276.5">DATE</text>
<text x="352" y="276.6">SHEET FORMAT</text>
<text x="382" y="276.6">SHEET</text>
</g>
</svg>
